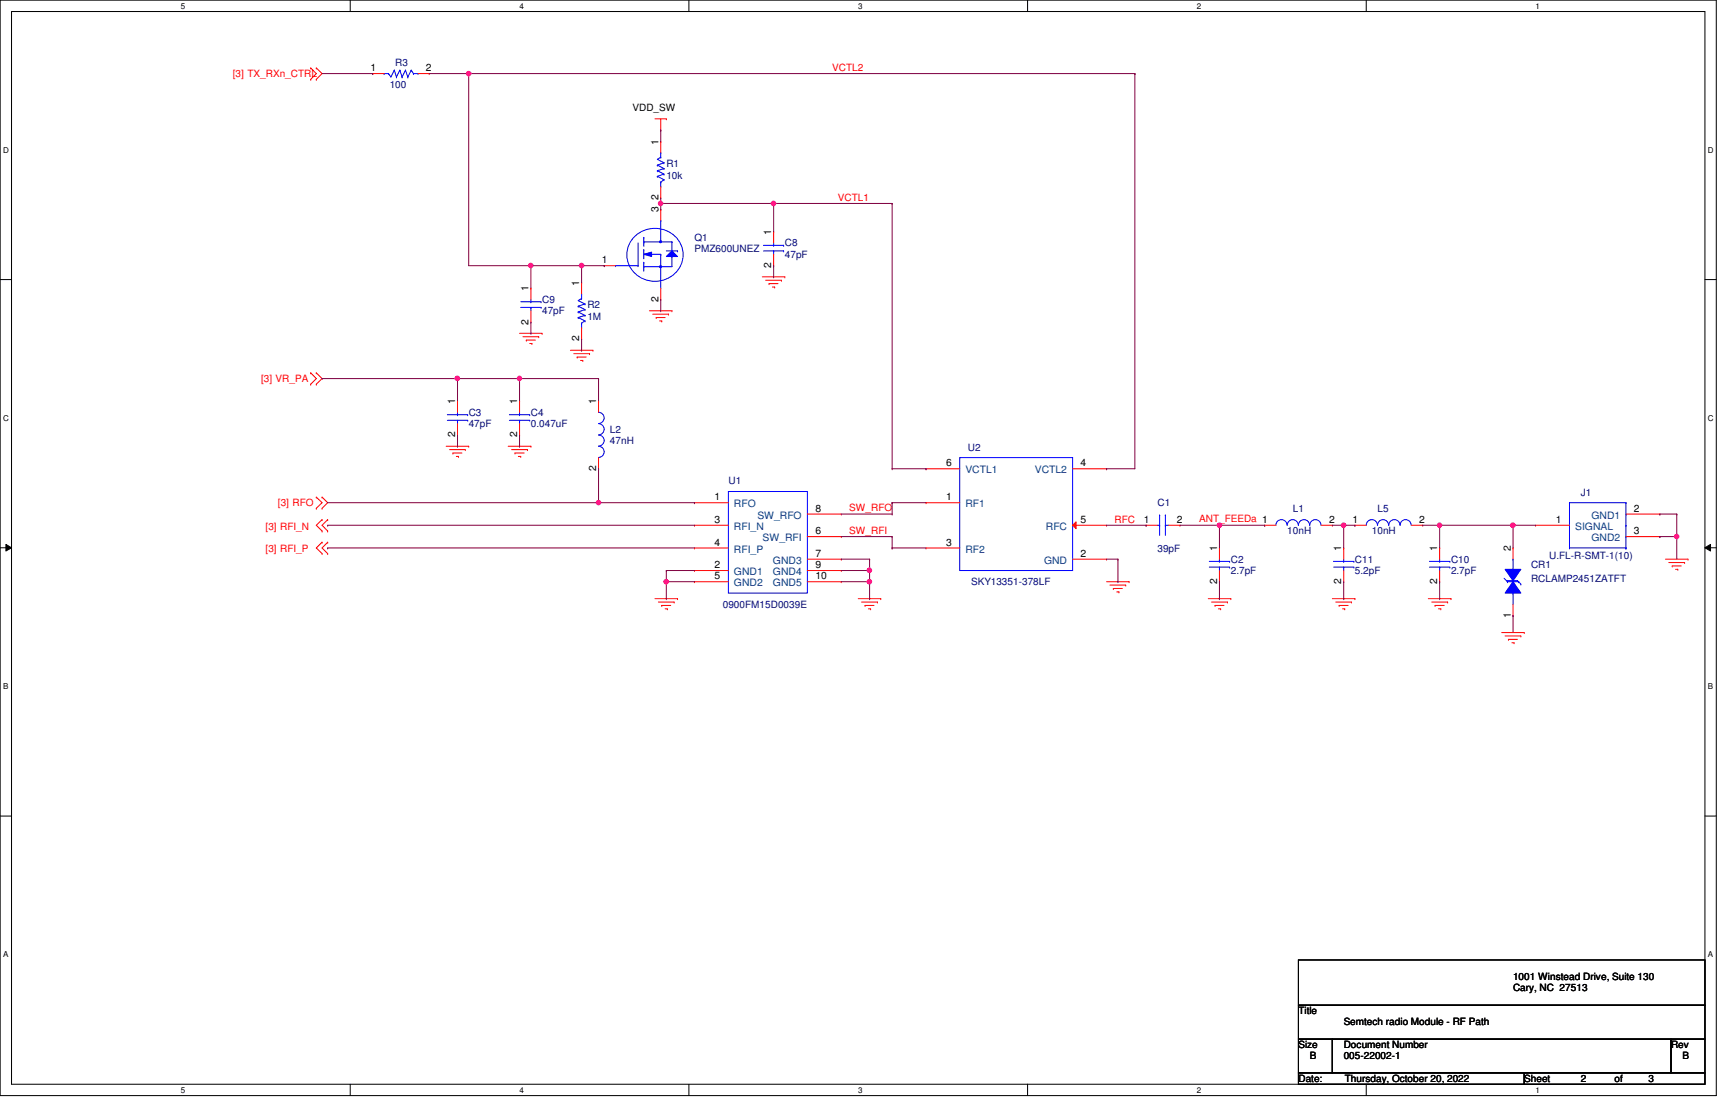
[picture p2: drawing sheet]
<svg xmlns="http://www.w3.org/2000/svg" width="432mm" height="279mm" viewBox="0 0 432 279" stroke-linecap="round" stroke-linejoin="round" font-family="sans-serif">
<path d="M0 0h428.6v273.6h-428.6zM2.9 2.9h422.9v267.8h-422.9z" fill="none" stroke="#000" stroke-width=".25"/>
<g fill="#fff">
<path d="M45.2 .4h1.1v2.2h-1.1z"/>
<path d="M45.2 271.1h1.1v2.2h-1.1z"/>
</g>
<path d="M87.5 0v2.9M87.5 270.7v2.9" fill="none" stroke="#000" stroke-width=".25"/>
<g fill="#fff">
<path d="M129.8 .4h1.1v2.2h-1.1z"/>
<path d="M129.8 271.1h1.1v2.2h-1.1z"/>
</g>
<path d="M172 0v2.9M172 270.7v2.9" fill="none" stroke="#000" stroke-width=".25"/>
<g fill="#fff">
<path d="M214.3 .4h1.1v2.2h-1.1z"/>
<path d="M214.3 271.1h1.1v2.2h-1.1z"/>
</g>
<path d="M256.6 0v2.9M256.6 270.7v2.9" fill="none" stroke="#000" stroke-width=".25"/>
<g fill="#fff">
<path d="M298.9 .4h1.1v2.2h-1.1z"/>
<path d="M298.9 271.1h1.1v2.2h-1.1z"/>
</g>
<path d="M341.2 0v2.9M341.2 270.7v2.9" fill="none" stroke="#000" stroke-width=".25"/>
<g fill="#fff">
<path d="M383.5 .4h1.1v2.2h-1.1z"/>
<path d="M383.5 271.1h1.1v2.2h-1.1z"/>
<path d="M.8 36.3h1.4v2.3h-1.4z"/>
<path d="M426.5 36.3h1.4v2.3h-1.4z"/>
<path d="M.8 103.3h1.4v2.2h-1.4z"/>
<path d="M426.5 103.3h1.4v2.2h-1.4z"/>
</g>
<path d="M0 69.8h2.9M425.8 69.8h2.8" fill="none" stroke="#000" stroke-width=".25"/>
<g fill="#fff">
<path d="M.8 170.2h1.3v2.3h-1.3z"/>
<path d="M426.5 170.2h1.3v2.3h-1.3z"/>
</g>
<path d="M0 136.8h2.9M1.5 135.9l1.4 .9-1.4 .8zM425.8 136.8l1.4-.9v1.7zM425.8 136.8h2.8" fill="none" stroke="#000" stroke-width=".25"/>
<path d="M1.5 135.9l1.4 .9-1.4 .8zM425.8 136.8l1.4-.9v1.7z" fill="#000"/>
<g fill="#fff">
<path d="M.8 237.2h1.3v2.2h-1.3z"/>
<path d="M426.5 237.2h1.3v2.2h-1.3z"/>
</g>
<path d="M0 203.8h2.9M425.8 203.8h2.8M324.3 239.7h101.5v11.3h-101.5zM324.3 251h101.5v8.5h-101.5zM324.3 259.5h8.4v8.4h-8.4zM332.7 259.5h84.6v8.4h-84.6zM417.3 259.5h8.5v8.4h-8.5zM324.3 267.9h56.4v2.8h-56.4zM380.7 267.9h45.1v2.8h-45.1z" fill="none" stroke="#000" stroke-width=".25"/>
<g fill="none" stroke="#f00" stroke-width=".25">
<path d="M77.6 19.8h.1M77.6 17h.1M77.6 17l1.4 1.4-1.4 1.4M79 17h.1M79 19.8h.1M79 17l1.4 1.4-1.4 1.4M163.6 29.7h2.8M165 32.5h.1M165 29.7v2.8M166.4 29.7h.1M162.2 77.6h5.6M163 78.4h4"/>
<path d="M163.9 79.3h.1M163.9 79.3h2.2M167 78.4h.1M167.8 77.6h.1M190.4 69.1h5.6M191.2 70h4M192.1 70.8h.1M192.1 70.8h2.2M192.9 71.7h.6M193.5 71.7h.1M195.2 70h.1M196 69.1h.1"/>
<path d="M77.6 95.9h.1M77.6 93.1h.1M77.6 93.1l1.4 1.4-1.4 1.4M79 93.1h.1M79 95.9h.1M79 93.1l1.4 1.4-1.4 1.4M129.8 83.2h5.6M130.6 84.1h3.9M131.4 84.9h.1M131.4 84.9h2.3M132.3 85.8h.5M132.8 85.8h.1"/>
<path d="M134.5 84.1h.1M135.4 83.2h.1M142.5 87.5h5.6M143.3 88.3h3.9M144.1 89.2h.1M144.1 89.2h2.3M145 90h.5M145.5 90h.1M147.2 88.3h.1M148.1 87.5h.1M164.7 80.1h.6M165.3 80.1h.1"/>
<path d="M111.4 111.4h5.7M112.3 112.3h3.9M113.1 113.1h.1M113.1 113.1h2.3M114 114h.5M114.5 114h.1M116.2 112.3h.1M117.1 111.4h.1M126.9 111.4h5.7M127.8 112.3h3.9M128.6 113.1h.1M128.6 113.1h2.3"/>
<path d="M129.5 114h.5M130 114h.1M131.7 112.3h.1M132.6 111.4h.1M79 126.9h.1M79 124.1h.1M79 124.1l1.4 1.4-1.4 1.4M80.4 124.1h.1M80.4 126.9h.1M80.4 129.8h.1M80.4 132.6h.1M80.4 135.4h.1"/>
<path d="M80.4 138.2h.1M80.4 124.1l1.4 1.4-1.4 1.4M80.4 129.8l-1.4 1.3 1.4 1.5M80.4 135.4l-1.4 1.4 1.4 1.4M81.8 129.8h.1M81.8 132.6h.1M81.8 135.4h.1M81.8 138.2h.1M81.8 129.8l-1.4 1.3 1.4 1.5M81.8 135.4l-1.4 1.4 1.4 1.4M173.4 125.5h.1M173.4 131.1h.1"/>
<path d="M173.4 136.8h.1M173.4 125.5h8.5M173.4 131.1h8.5M173.4 136.8h8.5M201.6 139.6h8.5M201.6 134h8.5M201.6 128.4h8.5M210.1 134h.1M210.1 128.4h.1M210.1 139.6h.1M415.9 139.6h5.7M421.6 139.6h.1"/>
<path d="M163.6 149.5h5.6M164.4 150.3h4M165.3 151.2h.1M165.3 151.2h2.2M166.1 152h.6M166.7 152h.1M168.4 150.3h.1M169.2 149.5h.1M173.4 142.5h.1M173.4 145.2h.1M173.4 145.2h8.5M173.4 142.5h8.5"/>
<path d="M201.6 145.2h8.5M201.6 142.5h8.5M210.1 142.5h.1M210.1 145.2h.1M214.3 149.5h5.7M215.2 150.3h3.9M216 151.2h.1M216 151.2h2.3M216.9 152h.5M217.4 152h.1M219.1 150.3h.1M220 149.5h.1"/>
<path d="M276.4 145.2h5.6M277.2 146.1h3.9M278 146.9h.1M278 146.9h2.3M278.9 147.8h.5M279.4 147.8h.1M281.1 146.1h.1M282 145.2h.1M301.8 149.5h5.6M302.6 150.3h3.9M303.4 151.2h.1M303.4 151.2h2.3"/>
<path d="M304.3 152h.5M304.8 152h.1M306.5 150.3h.1M307.4 149.5h.1M332.7 149.5h5.7M333.6 150.3h3.9M334.4 151.2h.1M334.4 151.2h2.3M335.3 152h.5M335.8 152h.1M337.5 150.3h.1M338.4 149.5h.1"/>
<path d="M356.7 149.5h5.7M357.5 150.3h4M358.4 151.2h.1M358.4 151.2h2.3M359.2 152h.6M359.8 152h.1M361.5 150.3h.1M362.4 149.5h.1M375 157.9h5.7M375.9 158.8h3.9M376.7 159.6h.1M376.7 159.6h2.3"/>
<path d="M379.8 158.8h.1M380.7 157.9h.1M416.8 140.5h3.9M417.6 141.3h.1M417.6 141.3h2.3M418.5 142.2h.5M419 142.2h.1M420.7 140.5h.1M377.6 160.5h.5M378.1 160.5h.1"/>
</g>
<g fill="none" stroke="#00f" stroke-width=".25">
<path d="M160.8 59.3h.1M160.8 59.3v2.2M153.7 66.3h.1M153.7 66.3h5.6M159.3 66.3h.1M159.3 60.7v5.6M160.8 65.5h.1M160.8 62.4h.1M160.8 62.4v2.2M160.8 65.5v2.2M160.8 63.5h4.2M165 63.5h.1"/>
<path d="M165 66.6h.1M165 63.5v3.1M167.8 64.1h.1M167.8 60.4h.1M167.8 60.4v2.3M167.8 64.1v2.5M181.9 122.7h19.7v25.4h-19.7z"/>
</g>
<path d="M160.8 63.5l1.9-.6v1.2z" fill="#00f"/>
<path d="M160.8 63.5l1.9-.6v1.2zM160.8 60.4h.1M160.8 60.4h7" fill="none" stroke="#00f" stroke-width=".25"/>
<circle cx="165" cy="60.4" r=".26" fill="#00f"/>
<g fill="none" stroke="#00f" stroke-width=".25">
<path d="M165 55h.1M165 55v5.4M160.8 66.6h.1M160.8 66.6h7"/>
<circle cx="165" cy="60.4" r=".26"/>
</g>
<circle cx="165" cy="66.6" r=".26" fill="#00f"/>
<g fill="none" stroke="#00f" stroke-width=".25">
<path d="M165 66.6h.1M165 66.6v5.4M166.4 62.7h2.8M169.2 62.7h.1"/>
<circle cx="165" cy="66.6" r=".26"/>
</g>
<path d="M167.8 62.7l1.4 1.4h-2.8z" fill="#00f"/>
<g fill="none" stroke="#00f" stroke-width=".25">
<path d="M95.9 18.4h.1M95.9 18.4h1.1M97 18.4h.1M98.5 17.5h.1M98.5 17.5l.5 1.7M98.5 17.5l-.9 1.7-.6-.8M99 19.2h.1M99.9 17.5h.1M99.9 17.5l-.9 1.7M99.9 17.5l.5 1.7M100.4 19.2h.1M101.3 17.5h.1"/>
<path d="M101.3 17.5l.6 1.7M101.3 17.5l-.9 1.7M101.9 19.2h.1M102.7 17.5h.1M102.7 17.5l-.8 1.7M102.7 17.5l.6 .9M103.3 18.4h.1M103.3 18.4h1.1M104.4 18.4h.1M158.3 59.3a7.1 7.1 0 0 1 7.6-1.9 7.1 7.1 0 0 1 4.7 6.2 7 7 0 0 1-7 6.6 7 7 0 0 1-7.1-6.6 6.3 6.3 0 0 1 1.8-4.3zM167.8 62.7l1.4 1.4h-2.8zM239.7 114.3h28.2v28.2h-28.2z"/>
<path d="M304.5 139.6v.6M302 141.6h5.1M302 140.2h5.1M304.5 140.2h.1M304.5 141.6h.1M304.5 141.6v.9M307.1 141.6h.1M307.1 140.2h.1"/>
</g>
<g fill="none" stroke="#f00" stroke-width=".25">
<path d="M93.1 18.4h.1M93.1 18.4h2.8M104.4 18.4h2.8M107.2 18.4h.1M165 52.2h.1M165 52.2v2.8M150.9 66.3h.1M150.9 66.3h2.8M165 74.8h.1M165 72v2.8M231.3 117.1h.1M231.3 117.1h8.4"/>
<path d="M267.9 117.1h8.5M276.4 117.1h.1M231.3 136.8h.1M231.3 125.5h.1M231.3 136.8h8.4M231.3 125.5h8.4M267.9 139.6h8.5M276.4 139.6h.1M304.5 136.8h.1M304.5 136.8v2.8M304.5 145.2h.1M304.5 142.5v2.7"/>
</g>
<path d="M268.7 130.3v1.7l-.8-.9z" fill="#f00"/>
<g fill="none" stroke="#f00" stroke-width=".25">
<path d="M165 35.3h.1M165 35.3v2.8M165 49.4h.1M165 46.6v2.8M193.2 57.9h.1M193.2 57.9v2.8M193.2 66.3h.1M193.2 63.5v2.8M114.3 100.2h.1M114.3 108.6h.1M114.3 100.2v2.8M114.3 105.8v2.8"/>
<path d="M129.8 100.2h.1M129.8 108.6h.1M129.8 100.2v2.8M129.8 105.8v2.8M267.9 131.1h8.5M268.7 130.3v1.7l-.8-.9zM276.4 131.1h.1M315.8 131.1h.1M315.8 131.1h2.8M329.9 131.1h2.8M332.7 131.1h.1M338.4 131.1h.1"/>
<path d="M338.4 131.1h2.8M352.5 131.1h2.8M355.3 131.1h.1"/>
</g>
<g fill="none" stroke="#00f" stroke-width=".25">
<path d="M165 38.1h.1M165 39.2h.1M165 39.2l-.8 .6 1.6 .8M165 38.1v1.1M164.2 44h.1M164.2 42.6h.1M164.2 41.2h.1M164.2 42.6l1.6 .9M164.2 41.2l1.6 .9M164.2 44l1.6 .9M165 45.5h.1M165 46.6h.1"/>
<path d="M165 45.5v1.1M165.8 43.5h.1M165.8 42.1h.1M165.8 40.6h.1M165.8 44.9h.1M165.8 43.5l-1.6 .5M165.8 42.1l-1.6 .5M165.8 40.6l-1.6 .6M165.8 44.9l-.8 .6M190.7 62.7h5M190.7 61.3h5M193.2 61.3h.1"/>
<path d="M193.2 62.7h.1M193.2 60.7v.6M193.2 62.7v.8M195.7 62.7h.1M195.7 61.3h.1M111.7 104.9h5.1M111.7 103.5h5.1M114.3 103.5h.1M114.3 104.9h.1M114.3 103v.5M114.3 104.9v.9M116.8 104.9h.1"/>
<path d="M116.8 103.5h.1M127.2 104.9h5.1M127.2 103.5h5.1M129.8 103.5h.1M129.8 104.9h.1M129.8 103v.5M129.8 104.9v.9M132.3 104.9h.1M132.3 103.5h.1M318.6 131.1a1.4 1.4 0 0 1 1.4-1.3 1.4 1.4 0 0 1 1.4 1.3M321.5 131.1a1.38 1.38 0 0 1 1.4-1.3 1.38 1.38 0 0 1 1.3 1.3M324.3 131.1a1.4 1.4 0 0 1 1.4-1.3 1.4 1.4 0 0 1 1.4 1.3 1.42 1.42 0 0 1 1.4-1.3 1.42 1.42 0 0 1 1.4 1.3"/>
<path d="M341.2 131.1a1.4 1.4 0 0 1 1.4-1.3 1.4 1.4 0 0 1 1.4 1.3 1.4 1.4 0 0 1 1.4-1.3 1.4 1.4 0 0 1 1.4 1.3M346.8 131.1a1.4 1.4 0 0 1 1.4-1.3 1.4 1.4 0 0 1 1.4 1.3M349.7 131.1a1.38 1.38 0 0 1 1.3-1.3 1.38 1.38 0 0 1 1.4 1.3M377.9 139.6h.1M377.9 139.6v5.6M377.9 148.1h.1M377.9 148.1v2.8"/>
</g>
<path d="M377.9 145.2l1.9 2.9h-3.9z" fill-rule="evenodd" fill="#00f"/>
<path d="M375.6 144.4l.9 .8M376.2 145h2.8M376.5 145.2h.1M376.5 145.2h2.8M377.9 145.2l1.9 2.9h-3.9zM379 145h.1M379 145l.3 .2M379.3 145.2h.1M379.3 145.2l.5 .6M379.8 145.8h.1" fill="none" stroke="#00f" stroke-width=".25"/>
<path d="M375.9 142.2h3.9l-1.9 2.8z" fill-rule="evenodd" fill="#00f"/>
<g fill="none" stroke="#00f" stroke-width=".25">
<path d="M130 76.8h5.1M130 75.4h5.1M132.6 75.4h.1M132.6 76.8h.1M132.6 74.8v.6M132.6 76.8v.8M135.1 76.8h.1M135.1 75.4h.1M144.4 79.3h.1M144.4 77.9h.1M144.4 76.5h.1M144.4 77.9l1.7 .8"/>
<path d="M144.4 76.5l1.7 .8M144.4 79.3l1.7 .8M145.2 73.4h.1M145.2 74.5h.1M145.2 74.5l-.8 .6 1.7 .8M145.2 73.4v1.1M146.1 78.7h.1M146.1 77.3h.1M146.1 75.9h.1M146.1 78.7l-1.7 .6M146.1 77.3l-1.7 .6M146.1 75.9l-1.7 .6"/>
<path d="M145.2 80.7h.1M145.2 81.8h.1M145.2 80.7v1.1M146.1 80.1h.1M146.1 80.1l-.9 .6M149.5 103a1.4 1.4 0 0 1 1.4 1.4 1.4 1.4 0 0 1-1.4 1.3 1.42 1.42 0 0 1 1.4 1.5 1.42 1.42 0 0 1-1.4 1.4M149.5 108.6a1.38 1.38 0 0 1 1.4 1.4 1.38 1.38 0 0 1-1.4 1.4M149.5 111.4a1.4 1.4 0 0 1 1.4 1.4 1.4 1.4 0 0 1-1.4 1.4M289.1 131.1h.5M289.6 131.1h.1M289.6 128.6h.1M289.6 128.6v5.1"/>
<path d="M291 128.6h.1M291 131.1h.1M291 131.1h.9M291 128.6v5.1M335.6 139.6v.6M359.5 139.6v.6M392 136.8h.1M392 125.5h.1M392 125.5v11.3M392 136.8h14.1M392 125.5h14.1M406.1 136.8h.1"/>
<path d="M406.1 134h.1M406.1 131.1h.1M406.1 128.4h.1M406.1 125.5h.1M406.1 125.5v11.3M333 141.6h5.1M333 140.2h5.1M335.6 140.2h.1M335.6 141.6h.1M335.6 141.6v.9M338.1 141.6h.1M338.1 140.2h.1"/>
<path d="M357 141.6h5.1M357 140.2h5.1M359.5 140.2h.1M359.5 141.6h.1M359.5 141.6v.9M362.1 141.6h.1M362.1 140.2h.1M375.9 142.2h3.9l-1.9 2.8z"/>
</g>
<g fill="none" stroke="#f00" stroke-width=".25">
<path d="M132.6 72h.1M132.6 72v2.8M132.6 77.6v2.8M145.2 70.5h.1M145.2 70.5v2.9M132.6 80.4h.1M145.2 84.6h.1M145.2 81.8v2.8M149.5 100.2h.1M149.5 117.1h.1M149.5 100.2v2.8M149.5 114.3v2.8"/>
<path d="M286.2 131.1h.1M286.2 131.1h2.9M291.9 131.1h2.8M294.7 131.1h.1M335.6 136.8h.1M335.6 136.8v2.8M359.5 136.8h.1M359.5 136.8v2.8M377.9 136.8h.1M377.9 136.8v2.8M383.5 131.1h.1M383.5 131.1h8.5"/>
<path d="M406.1 128.4h8.4M406.1 134h8.4M414.5 128.4h.1M414.5 134h.1M335.6 145.2h.1M335.6 142.5v2.7M359.5 145.2h.1M359.5 142.5v2.7M377.9 153.7h.1M377.9 150.9v2.8"/>
</g>
<path d="M81.8 125.5h67.7M149.5 125.5h.1" fill="none" stroke="#800040" stroke-width=".25"/>
<circle cx="149.5" cy="125.5" r=".55" fill="#f0f"/>
<circle cx="149.5" cy="125.5" r=".55" fill="none" stroke="#f0f" stroke-width=".25"/>
<path d="M81.8 131.1h.1M81.8 136.8h.1M81.8 131.1h91.6M81.8 136.8h91.6M166.4 142.5h.1M166.4 145.2h.1M166.4 149.5h.1M166.4 142.5h7M166.4 142.5v7M166.4 145.2h7" fill="none" stroke="#800040" stroke-width=".25"/>
<circle cx="166.4" cy="145.2" r=".56" fill="#f0f"/>
<circle cx="166.4" cy="145.2" r=".56" fill="none" stroke="#f0f" stroke-width=".25"/>
<path d="M210.1 139.6h7.1M217.2 139.6h.1M217.2 139.6v2.9M210.1 142.5h7.1M217.2 142.5h.1" fill="none" stroke="#800040" stroke-width=".25"/>
<circle cx="217.1" cy="142.4" r=".56" fill="#f0f"/>
<circle cx="217.1" cy="142.4" r=".56" fill="none" stroke="#f0f" stroke-width=".25"/>
<path d="M210.1 145.2h7.1M217.2 145.2h.1M217.2 142.5v2.7" fill="none" stroke="#800040" stroke-width=".25"/>
<circle cx="217.1" cy="145.2" r=".56" fill="#f0f"/>
<circle cx="217.1" cy="145.2" r=".56" fill="none" stroke="#f0f" stroke-width=".25"/>
<g fill="none" stroke="#800040" stroke-width=".25">
<path d="M80.4 94.5h.1M80.4 94.5h33.9M210.1 128.4h12.7M210.1 134h12.7M222.8 128.4h.1M222.8 125.5h.1M222.8 134h.1M222.8 136.8h.1M222.8 125.5v2.9M222.8 134v2.8M222.8 125.5h8.5M222.8 136.8h8.5"/>
<path d="M276.4 139.6h2.8M279.2 139.6h.1M279.2 139.6v5.6M217.2 149.5h.1M217.2 145.2v4.3M279.2 145.2h.1"/>
</g>
<circle cx="114.2" cy="94.5" r=".56" fill="#f0f"/>
<circle cx="114.2" cy="94.5" r=".56" fill="none" stroke="#f0f" stroke-width=".25"/>
<path d="M114.3 94.5h.1M114.3 94.5v5.7M114.3 94.5h35.2M129.8 94.5h.1M129.8 94.5v5.7M149.5 94.5h.1" fill="none" stroke="#800040" stroke-width=".25"/>
<circle cx="129.7" cy="94.5" r=".55" fill="#f0f"/>
<circle cx="129.7" cy="94.5" r=".55" fill="none" stroke="#f0f" stroke-width=".25"/>
<g fill="none" stroke="#800040" stroke-width=".25">
<path d="M149.5 94.5h.1M149.5 94.5v5.7M114.3 111.4h.1M114.3 108.6v2.8M129.8 111.4h.1M129.8 108.6v2.8M149.5 117.1v8.4M149.5 125.5h.1M149.5 125.5h23.9M173.4 125.5h.1M276.4 131.1h9.8M286.2 131.1h.1"/>
<path d="M294.7 131.1h9.8M304.5 131.1h.1M304.5 131.1v5.7"/>
</g>
<circle cx="304.5" cy="131.1" r=".56" fill="#f0f"/>
<circle cx="304.5" cy="131.1" r=".56" fill="none" stroke="#f0f" stroke-width=".25"/>
<g fill="none" stroke="#800040" stroke-width=".25">
<path d="M283.4 18.4h.1M283.4 18.4v98.7h-7M165 50.8h.1M165 49.4v1.4M276.4 117.1h.1M304.5 131.1h11.3M315.8 131.1h.1M377.9 131.1h.1M377.9 131.1h5.6M377.9 131.1v5.7M304.5 149.5h.1M304.5 145.2v4.3"/>
<path d="M377.9 153.7h.1M377.9 153.7v4.2"/>
</g>
<circle cx="165" cy="50.8" r=".56" fill="#f0f"/>
<circle cx="165" cy="50.8" r=".56" fill="none" stroke="#f0f" stroke-width=".25"/>
<path d="M165 52.2h.1M193.2 50.8h.1M193.2 50.8v7.1M222.8 50.8h.1M222.8 50.8h-57.8v1.4M222.8 50.8v66.3M222.8 117.1h.1M222.8 117.1h8.5M231.3 117.1h.1" fill="none" stroke="#800040" stroke-width=".25"/>
<circle cx="193.2" cy="50.8" r=".56" fill="#f0f"/>
<circle cx="193.2" cy="50.8" r=".56" fill="none" stroke="#f0f" stroke-width=".25"/>
<path d="M117.1 18.4h.1M117.1 18.4v47.9h15.5M117.1 18.4h166.3M283.4 18.4h.1M165 32.5h.1M165 32.5v2.8M132.6 66.3h.1M165 77.6h.1M165 74.8v2.8" fill="none" stroke="#800040" stroke-width=".25"/>
<circle cx="117" cy="18.4" r=".56" fill="#f0f"/>
<circle cx="117" cy="18.4" r=".56" fill="none" stroke="#f0f" stroke-width=".25"/>
<path d="M132.6 66.3h.1M132.6 66.3v5.7" fill="none" stroke="#800040" stroke-width=".25"/>
<circle cx="132.5" cy="66.3" r=".56" fill="#f0f"/>
<circle cx="132.5" cy="66.3" r=".56" fill="none" stroke="#f0f" stroke-width=".25"/>
<path d="M132.6 66.3h12.6M145.2 66.3h.1M145.2 66.3v4.2" fill="none" stroke="#800040" stroke-width=".25"/>
<circle cx="145.2" cy="66.3" r=".56" fill="#f0f"/>
<circle cx="145.2" cy="66.3" r=".56" fill="none" stroke="#f0f" stroke-width=".25"/>
<g fill="none" stroke="#800040" stroke-width=".25">
<path d="M80.4 18.4h12.7M93.1 18.4h.1M107.2 18.4h9.9M117.1 18.4h.1M145.2 66.3h5.7M150.9 66.3h.1M193.2 69.1h.1M193.2 66.3v2.8M132.6 83.2h.1M132.6 80.4v2.8M145.2 87.5h.1M145.2 84.6v2.9"/>
<path d="M414.5 128.4h.1M414.5 134h.1M414.5 128.4h4.3M414.5 134h4.3M418.8 128.4h.1M418.8 134h.1M418.8 128.4v11.2"/>
</g>
<circle cx="418.7" cy="134" r=".55" fill="#f0f"/>
<circle cx="418.7" cy="134" r=".55" fill="none" stroke="#f0f" stroke-width=".25"/>
<path d="M332.7 131.1h2.9M335.6 131.1h.1" fill="none" stroke="#800040" stroke-width=".25"/>
<circle cx="335.5" cy="131.1" r=".56" fill="#f0f"/>
<circle cx="335.5" cy="131.1" r=".56" fill="none" stroke="#f0f" stroke-width=".25"/>
<path d="M335.6 131.1h.1M335.6 131.1v5.7M335.6 131.1h2.8M338.4 131.1h.1M355.3 131.1h22.6M359.5 131.1h.1M359.5 131.1v5.7M377.9 131.1h.1" fill="none" stroke="#800040" stroke-width=".25"/>
<circle cx="359.5" cy="131.1" r=".55" fill="#f0f"/>
<circle cx="359.5" cy="131.1" r=".55" fill="none" stroke="#f0f" stroke-width=".25"/>
<circle cx="377.8" cy="131.1" r=".56" fill="#f0f"/>
<circle cx="377.8" cy="131.1" r=".56" fill="none" stroke="#f0f" stroke-width=".25"/>
<path d="M335.6 149.5h.1M335.6 145.2v4.3M359.5 149.5h.1M359.5 145.2v4.3" fill="none" stroke="#800040" stroke-width=".25"/>
<circle cx="149.5" cy="125.5" r=".55" fill="#f0f"/>
<circle cx="149.5" cy="125.5" r=".55" fill="none" stroke="#f0f" stroke-width=".25"/>
<circle cx="166.4" cy="145.2" r=".56" fill="#f0f"/>
<circle cx="166.4" cy="145.2" r=".56" fill="none" stroke="#f0f" stroke-width=".25"/>
<circle cx="217.1" cy="142.4" r=".56" fill="#f0f"/>
<circle cx="217.1" cy="142.4" r=".56" fill="none" stroke="#f0f" stroke-width=".25"/>
<circle cx="217.1" cy="145.2" r=".56" fill="#f0f"/>
<circle cx="217.1" cy="145.2" r=".56" fill="none" stroke="#f0f" stroke-width=".25"/>
<circle cx="114.2" cy="94.5" r=".56" fill="#f0f"/>
<circle cx="114.2" cy="94.5" r=".56" fill="none" stroke="#f0f" stroke-width=".25"/>
<circle cx="129.7" cy="94.5" r=".55" fill="#f0f"/>
<circle cx="129.7" cy="94.5" r=".55" fill="none" stroke="#f0f" stroke-width=".25"/>
<circle cx="304.5" cy="131.1" r=".56" fill="#f0f"/>
<circle cx="304.5" cy="131.1" r=".56" fill="none" stroke="#f0f" stroke-width=".25"/>
<circle cx="165" cy="50.8" r=".56" fill="#f0f"/>
<circle cx="165" cy="50.8" r=".56" fill="none" stroke="#f0f" stroke-width=".25"/>
<circle cx="193.2" cy="50.8" r=".56" fill="#f0f"/>
<circle cx="193.2" cy="50.8" r=".56" fill="none" stroke="#f0f" stroke-width=".25"/>
<circle cx="117" cy="18.4" r=".56" fill="#f0f"/>
<circle cx="117" cy="18.4" r=".56" fill="none" stroke="#f0f" stroke-width=".25"/>
<circle cx="132.5" cy="66.3" r=".56" fill="#f0f"/>
<circle cx="132.5" cy="66.3" r=".56" fill="none" stroke="#f0f" stroke-width=".25"/>
<circle cx="145.2" cy="66.3" r=".56" fill="#f0f"/>
<circle cx="145.2" cy="66.3" r=".56" fill="none" stroke="#f0f" stroke-width=".25"/>
<circle cx="418.7" cy="134" r=".55" fill="#f0f"/>
<circle cx="418.7" cy="134" r=".55" fill="none" stroke="#f0f" stroke-width=".25"/>
<circle cx="335.5" cy="131.1" r=".56" fill="#f0f"/>
<circle cx="335.5" cy="131.1" r=".56" fill="none" stroke="#f0f" stroke-width=".25"/>
<circle cx="359.5" cy="131.1" r=".55" fill="#f0f"/>
<circle cx="359.5" cy="131.1" r=".55" fill="none" stroke="#f0f" stroke-width=".25"/>
<circle cx="377.8" cy="131.1" r=".56" fill="#f0f"/>
<circle cx="377.8" cy="131.1" r=".56" fill="none" stroke="#f0f" stroke-width=".25"/>
<g font-size="2.5">
<text x="92.5" y="17.8">1</text>
<text x="106.4" y="17.8">2</text>
<text x="157.9" y="27.7">VDD_SW</text>
<text x="164.4" y="36.2" transform="rotate(-90 164.4 36.2)">1</text>
<text x="164.4" y="53" transform="rotate(-90 164.4 53)">3</text>
<text x="164.4" y="50" transform="rotate(-90 164.4 50)">2</text>
<text x="192.6" y="58.7" transform="rotate(-90 192.6 58.7)">1</text>
<text x="150.3" y="65.7">1</text>
<text x="144.7" y="71.4" transform="rotate(-90 144.7 71.4)">1</text>
<text x="192.6" y="66.9" transform="rotate(-90 192.6 66.9)">2</text>
<text x="132" y="72.8" transform="rotate(-90 132 72.8)">1</text>
<text x="164.4" y="75.4" transform="rotate(-90 164.4 75.4)">2</text>
<text x="132" y="81" transform="rotate(-90 132 81)">2</text>
<text x="144.7" y="85.3" transform="rotate(-90 144.7 85.3)">2</text>
<text x="113.7" y="101" transform="rotate(-90 113.7 101)">1</text>
<text x="129.2" y="101" transform="rotate(-90 129.2 101)">1</text>
<text x="148.9" y="101" transform="rotate(-90 148.9 101)">1</text>
<text x="113.7" y="109.2" transform="rotate(-90 113.7 109.2)">2</text>
<text x="129.2" y="109.2" transform="rotate(-90 129.2 109.2)">2</text>
<text x="148.9" y="117.7" transform="rotate(-90 148.9 117.7)">2</text>
<text x="236.3" y="116.5">6</text>
<text x="269.9" y="116.5">4</text>
<text x="178.5" y="124.9">1</text>
<text x="236.3" y="124.9">1</text>
<text x="178.5" y="130.6">3</text>
<text x="203.6" y="127.8">8</text>
<text x="269.9" y="130.6">5</text>
<text x="285.6" y="130.6">1</text>
<text x="293.9" y="130.6">2</text>
<text x="331.9" y="130.6">2</text>
<text x="337.8" y="130.6">1</text>
<text x="354.5" y="130.6">2</text>
<text x="388.5" y="130.6">1</text>
<text x="408.1" y="127.8">2</text>
<text x="178.5" y="136.2">4</text>
<text x="203.6" y="133.4">6</text>
<text x="236.3" y="136.2">3</text>
<text x="304" y="137.6" transform="rotate(-90 304 137.6)">1</text>
<text x="335" y="137.6" transform="rotate(-90 335 137.6)">1</text>
<text x="358.9" y="137.6" transform="rotate(-90 358.9 137.6)">1</text>
<text x="377.3" y="137.6" transform="rotate(-90 377.3 137.6)">2</text>
<text x="408.1" y="133.4">3</text>
<text x="178.5" y="141.9">2</text>
<text x="203.6" y="139">7</text>
<text x="203.6" y="141.9">9</text>
<text x="269.9" y="139">2</text>
<text x="178.5" y="144.7">5</text>
<text x="203.6" y="144.7">10</text>
<text x="304" y="145.9" transform="rotate(-90 304 145.9)">2</text>
<text x="335" y="145.9" transform="rotate(-90 335 145.9)">2</text>
<text x="358.9" y="145.9" transform="rotate(-90 358.9 145.9)">2</text>
<text x="377.3" y="154.3" transform="rotate(-90 377.3 154.3)">1</text>
<text x="377.9" y="244.8">1001 Winstead Drive, Suite 130</text>
<text x="377.9" y="247.4">Cary, NC 27513</text>
<text x="324.3" y="253.2">Title</text>
<text x="335.6" y="256">Semtech radio Module - RF Path</text>
<text x="324.3" y="261.7">Size</text>
<text x="335.6" y="261.7">Document Number</text>
<text x="417.3" y="261.7">Rev</text>
<text x="327.1" y="264.5">B</text>
<text x="335.6" y="264.5">005-22002-1</text>
<text x="420.2" y="264.5">B</text>
<text x="324.3" y="270.1">Date:</text>
<text x="335.8" y="270.1">Thursday, October 20, 2022</text>
<text x="380.7" y="270.1">Sheet</text>
<text x="394.8" y="270.1">2</text>
<text x="403.2" y="270.1">of</text>
<text x="411.7" y="270.1">3</text>
</g>
<g font-size="2.5" fill="#000080">
<text x="98.7" y="16.4">R3</text>
<text x="97.3" y="22.1">100</text>
<text x="166.4" y="41.8">R1</text>
<text x="166.4" y="44.6">10k</text>
<text x="173.4" y="60.1">Q1</text>
<text x="173.4" y="62.9">PMZ600UNEZ</text>
<text x="196" y="61.5">C8</text>
<text x="196" y="64.3">47pF</text>
<text x="135.4" y="75.6">C9</text>
<text x="146.7" y="77">R2</text>
<text x="135.4" y="78.4">47pF</text>
<text x="146.7" y="79.8">1M</text>
<text x="117.1" y="103.8">C3</text>
<text x="117.1" y="106.6">47pF</text>
<text x="132.6" y="103.8">C4</text>
<text x="132.6" y="106.6">0.047uF</text>
<text x="152.3" y="108">L2</text>
<text x="152.3" y="110.9">47nH</text>
<text x="241.7" y="112.5">U2</text>
<text x="181.9" y="120.7">U1</text>
<text x="394.8" y="123.8">J1</text>
<text x="289.1" y="126.4">C1</text>
<text x="322.9" y="127.8">L1</text>
<text x="344" y="127.8">L5</text>
<text x="289.1" y="137.9">39pF</text>
<text x="321.5" y="133.4">10nH</text>
<text x="342.6" y="133.4">10nH</text>
<text x="307.4" y="140.5">C2</text>
<text x="307.4" y="143.3">2.7pF</text>
<text x="338.4" y="140.5">C11</text>
<text x="338.4" y="143.3">5.2pF</text>
<text x="362.4" y="140.5">C10</text>
<text x="362.4" y="143.3">2.7pF</text>
<text x="382.4" y="141.9">CR1</text>
<text x="386.9" y="139.6">U.FL-R-SMT-1(10)</text>
<text x="242.5" y="146.1">SKY13351-378LF</text>
<text x="382.4" y="145.2">RCLAMP2451ZATFT</text>
<text x="180.5" y="151.7">0900FM15D0039E</text>
</g>
<g font-size="2.5" fill="#f00">
<text x="207.9" y="17.8">VCTL2</text>
<text x="58.1" y="19.2">[3] TX_RXn_CTRL</text>
<text x="209.3" y="50.2">VCTL1</text>
<text x="65.2" y="95.3">[3] VR_PA</text>
<text x="69.4" y="126.4">[3] RFO</text>
<text x="212" y="127.6">SW_RFO</text>
<text x="278.3" y="130.6">RFC</text>
<text x="299.5" y="130.4">ANT_FEEDa 1</text>
<text x="66.3" y="132.3">[3] RFI_N</text>
<text x="66.3" y="137.9">[3] RFI_P</text>
<text x="212" y="133.2">SW_RFI</text>
</g>
<g font-size="2.5" fill="#004080">
<text x="241.1" y="118.2">VCTL1</text>
<text x="258.4" y="118.2">VCTL2</text>
<text x="183.3" y="126.7">RFO</text>
<text x="189.1" y="129.5">SW_RFO</text>
<text x="241.1" y="126.7">RF1</text>
<text x="397.5" y="129.5">GND1</text>
<text x="183.3" y="132.3">RFI_N</text>
<text x="183.3" y="138">RFI_P</text>
<text x="190.5" y="135.1">SW_RFI</text>
<text x="241.1" y="138">RF2</text>
<text x="261.2" y="132.3">RFC</text>
<text x="393.4" y="132.3">SIGNAL</text>
<text x="397.5" y="135.1">GND2</text>
<text x="183.3" y="143.6">GND1</text>
<text x="193" y="140.8">GND3</text>
<text x="193" y="143.6">GND4</text>
<text x="260.7" y="140.8">GND</text>
<text x="183.3" y="146.4">GND2</text>
<text x="193" y="146.4">GND5</text>
</g>
<g font-size="2">
<text x="45.2" y="2.2">5</text>
<text x="129.8" y="2.2">4</text>
<text x="214.3" y="2.2">3</text>
<text x="298.9" y="2.2">2</text>
<text x="383.5" y="2.2">1</text>
<text x=".8" y="38.1">D</text>
<text x="426.5" y="38.1">D</text>
<text x=".8" y="105.1">C</text>
<text x="426.5" y="105.1">C</text>
<text x=".8" y="172">B</text>
<text x="426.5" y="172">B</text>
<text x=".8" y="239">A</text>
<text x="426.5" y="239">A</text>
<text x="45.2" y="272.9">5</text>
<text x="129.8" y="272.9">4</text>
<text x="214.3" y="272.9">3</text>
<text x="298.9" y="272.9">2</text>
<text x="383.5" y="272.9">1</text>
</g>
</svg>
